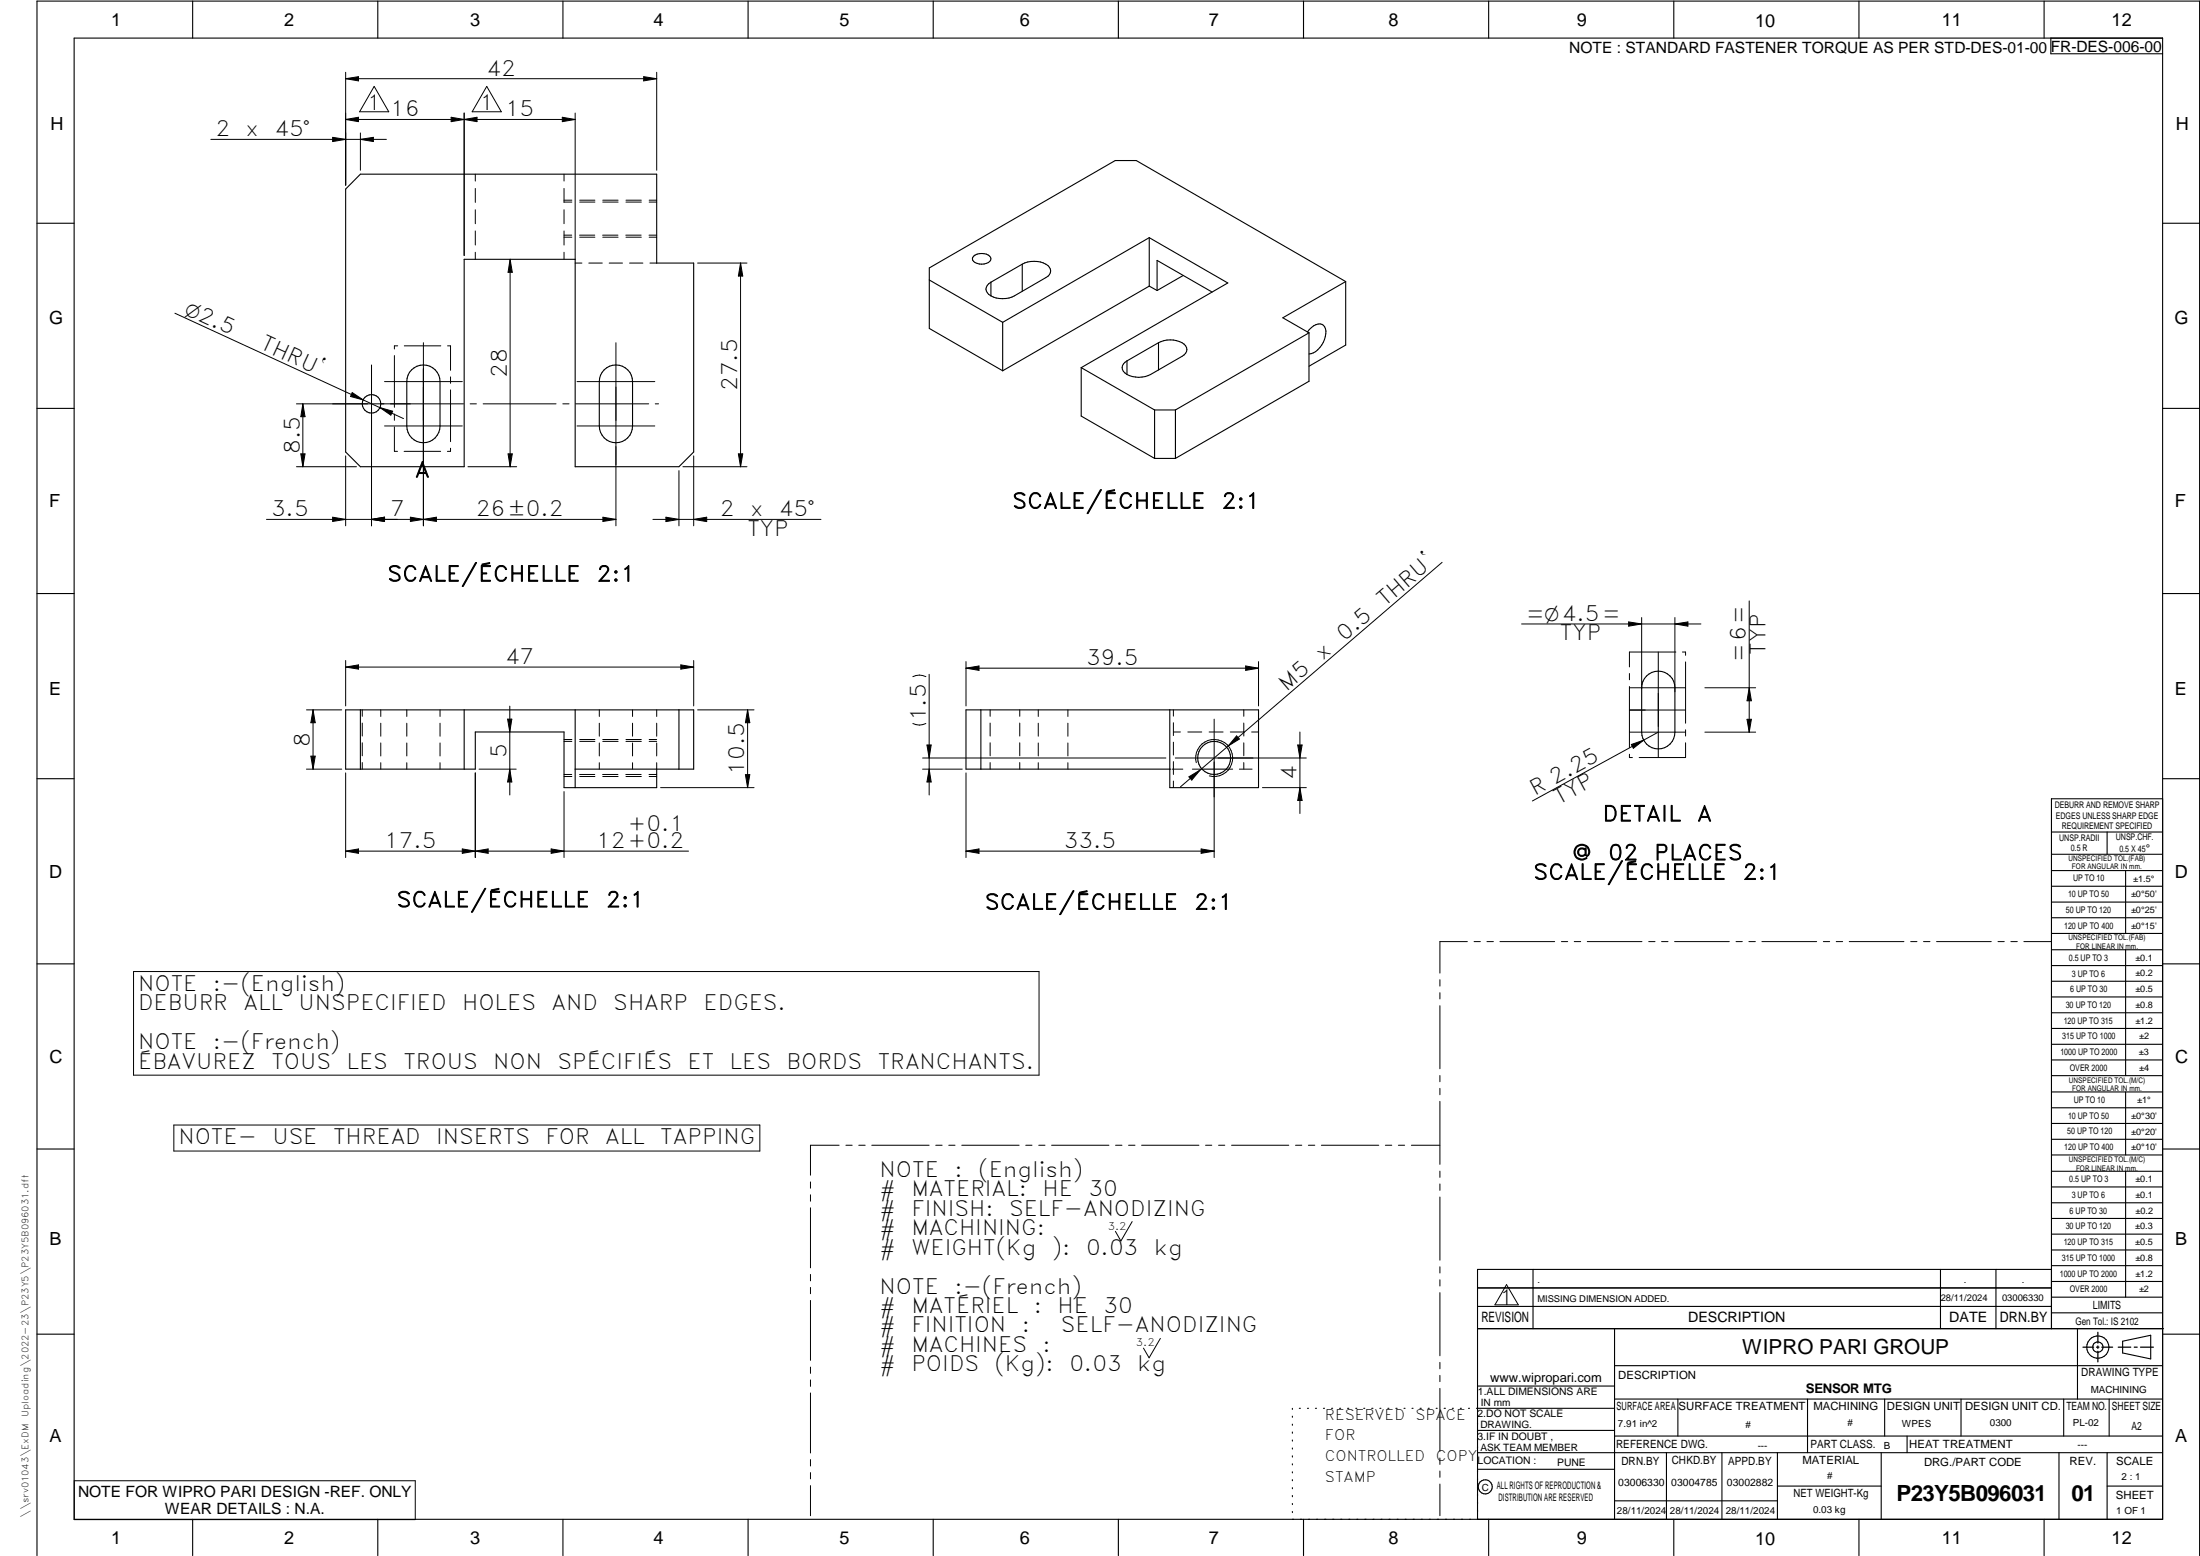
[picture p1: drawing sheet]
<svg xmlns="http://www.w3.org/2000/svg" width="594mm" height="420mm" viewBox="0 0 594 420" stroke-linecap="round" stroke-linejoin="round" font-family="sans-serif">
<g fill="none" stroke="#000" stroke-width=".3">
<path d="M20 10.3h564v400h-564zM52 .3v10M102 .3v10M152 .3v10M202 .3v10M252 .3v10M302 .3v10M352 .3v10M402 .3v10M452 .3v10M502 .3v10M552 .3v10"/>
<path d="M553.8 10.3v4.2h30.2M97.3 47h80v24h10v51l-4 4h-28v-56h-30v56h-28l-4-4v-70.9zM10 60.3h10M250.9 75.6l19.9 11.4M262.9 69.2a3.4 3.4 0 0 1 4.6 .3 1.57 1.57 0 0 1-1.8 1.8h-1.3a1.97 1.97 0 0 1-1.8-1.4zM267.6 76.2a1.93 1.93 0 0 0-1.4 1.8 1.93 1.93 0 0 0 1.4 1.9M267.6 76.2v3.7M276 71.3v7.4M276 71.3a6.3 6.3 0 0 1 7.4 .9 1.86 1.86 0 0 1-1 2.8l-8.5 4.9a7 7 0 0 1-6.3 0M276 71.3l-8.4 4.9M310.3 64.2l-39.5 22.8M310.3 77.3l-39.5 22.8"/>
<path d="M310.3 64.2l21.2 12.2-39.5 22.9M310.3 64.2v13.1M310.3 77.3l2.2 1.1M312.5 78.4v-8.1l14.8 8.6M319.5 74.4l-7 4M363.4 76v17.2l-9.9 5.7M363.4 76l-17 9.8 7.1 4.1M363.4 76l-56.6-32.7h-5.6l-50.3 29v16.4l19.9 11.4M584 60.3h10M111.2 99.9a4.5 4.5 0 0 1 4.9-1 4.5 4.5 0 0 1 2.7 4.1v12a4.5 4.5 0 0 1-4.5 4.5 4.5 4.5 0 0 1-4.5-4.5v-12a4.4 4.4 0 0 1 1.4-3.1zM163.1 99.9a4.5 4.5 0 0 1 4.9-1 4.5 4.5 0 0 1 2.8 4.1v12a4.5 4.5 0 0 1-4.5 4.5 4.5 4.5 0 0 1-4.5-4.5v-12a4.4 4.4 0 0 1 1.3-3.1zM270.8 87v13.1"/>
<path d="M292 99.3l19.8 11.4M292 99.3v13.1l19.8 11.4M304.3 97.5a1.95 1.95 0 0 0-1.3 1.8 1.95 1.95 0 0 0 1.3 1.8M304.3 97.5v3.6M312.8 92.5v7.4M312.8 92.5a6.3 6.3 0 0 1 7.4 .9 1.89 1.89 0 0 1-1 2.8l-8.5 4.9a7 7 0 0 1-6.4 0M312.8 92.5l-8.5 5M353.1 89.7a3.8 3.8 0 0 1 3.9-2.1 2.7 2.7 0 0 1 .9 3.3 6 6 0 0 1-4.4 4.7M353.5 89.9v13.1l-36.1 20.8M353.5 89.9l-36.1 20.8M10 110.3h10M311.8 110.7h5.6"/>
<path d="M311.8 110.7v13.1M317.4 110.7v13.1M584 110.3h10M311.8 123.8h5.6M10 160.3h10M584 160.3h10M97.3 191.7v16M125.3 191.7v16M155.3 191.7v21M183.3 191.7v16M264.9 191.7v16M315.9 191.7v21h23.9v-21h-78.9v16h55"/>
<path d="M444.6 182.5a4.5 4.5 0 0 1 4.9-.9 4.5 4.5 0 0 1 2.8 4.1v12a4.5 4.5 0 0 1-4.5 4.5 4.5 4.5 0 0 1-4.5-4.5v-12a4.4 4.4 0 0 1 1.3-3.2zM10 210.3h10M177.3 207.7v5h-25v-15h-24v10h-35v-16h94v16h-32M324.6 207.7h6.6M584 215.7h-30v143.1M584 210.3h10M554 224.7h30M554 230.7h30M554 235.1h30M554 239.3h30M569 224.7v6M574 235.1v17"/>
<path d="M554 243.6h30M554 247.8h30M554 252.1h30M554 256.5h30M574 256.5v33.9M10 260.3h10M554 260.7h30M554 265h30M554 269.2h30M554 273.5h30M554 277.7h30M584 260.3h10"/>
<path d="M554 282h30M554 286.2h30M554 290.4h30M554 294.9h30M554 299.1h30M574 294.9v17M10 310.3h10M554 303.4h30M554 307.6h30M554 311.9h30M554 316.3h30M574 316.3v34"/>
<path d="M584 310.3h10M554 320.5h30M554 324.8h30M554 329h30M554 333.2h30M554 337.5h30M399 358.8h185.2M399 352.8h155M399 347.8h155M414 342.8v16M436 358.8v51.5M524 342.8v16"/>
<path d="M539 342.8v16M554 341.8h30M554 346h30M554 350.3h30M554 354.5h30M554 342.8h-155v67.5M561 358.8v19M10 360.3h10M399 374.3h37M436 377.8h148M453.1 377.8v10M488.1 377.8v14.5"/>
<path d="M508.9 377.8v10M529.5 377.8v10M557.3 377.8v10M569.5 377.8v10M573.2 362.2l7.6-1.6v6.3l-7.6-1.6zM584 368.8h-148M584 360.3h10M349 380.3v.3M349 382.4v.3M349 384.6v.3M349 386.7v.3M349 388.8v.3"/>
<path d="M349 391v.3M349 393.1v.3M349 395.3v.3M349 397.4v.3M349 399.5v.3M350.9 380.3h.2M353.1 380.3h.2M355.2 380.3h.3M357.4 380.3h.3M359.6 380.3h.3M361.7 380.3h.3M363.9 380.3h.3"/>
<path d="M366.1 380.3h.3M368.3 380.3h.2M370.4 380.3h.3M372.6 380.3h.3M374.8 380.3h.3M376.9 380.3h.4M379.1 380.3h.3M381.3 380.3h.3M383.4 380.3h.4M385.6 380.3h.3M387.8 380.3h.3M390 380.3h.3"/>
<path d="M392.2 380.3h.3M394.3 380.3h.3M396.5 380.3h.3M398.7 380.3h37.3M399 396.7h37M399 392.3h185M399 386.2h37M436 387.8h148M450 392.3v18M465 392.3v18M480 392.3v18M508 392.3v18"/>
<path d="M515 387.8v4.5M556 392.3v18M569 392.3v18M52 410.3v9.7M102 410.3v9.7M152 410.3v9.7M202 410.3v9.7M252 410.3v9.7M302 410.3v9.7M349 401.7v.3M349 403.8v.4M349 406v.3"/>
<path d="M349 408.1v.3M352 410.3v9.7M402 410.3v9.7M436 405.3h44M452 410.3v9.7M480 401.3h28M502 410.3v9.7M552 410.3v9.7M569 401.3h15M10 420v-419.7h584v419.7"/>
<circle cx="100.3" cy="109.1" r="2.49"/>
<circle cx="327.9" cy="204.7" r="4.5"/>
<circle cx="566.5" cy="363.7" r="1.39"/>
<circle cx="566.5" cy="363.8" r="3"/>
<circle cx="401.1" cy="401.5" r="1.9"/>
</g>
<g fill="none" stroke="#000" stroke-width=".27">
<path d="M93.3 19.5v30.5M177.3 19.5v26.5M56.9 37.6h47.4M89.8 37.1l3.5 .5-3.5 .6zM93.3 21.3l3.5-.6v1.1zM93.3 32.3l3.5-.6v1.2zM93.3 21.3h84M93.3 32.3h62M97.3 37.6l3.5-.5v1.1zM97.3 35.9v10.1M101 23.3l4 6.9h-7.9zM121.8 31.7l7 1.2v-1.2l-7 1.2z"/>
<path d="M125.3 30.5v38.5M131.4 23.3l4 6.9h-7.9zM151.8 31.7l3.5 .6-3.5 .6zM155.3 30.5v39.5M173.8 20.7l3.5 .6-3.5 .5zM128.3 47v1.9M128.3 50.9v3.8M128.3 56.6v3.8M152.3 54.1h2.1M152.3 54.6h2.1M152.3 47v1.9M152.3 50.9v3.8"/>
<path d="M152.3 56.6v3.8M156.5 54.1h4.1M156.5 54.6h4.1M162.8 54.1h4.1M162.8 54.6h4.1M169 54.1h4.2M169 54.6h4.2M175.3 54.1h2M175.3 54.6h2M128.3 62.4v3.8M128.3 68.1v1.9M137.7 70l.6 3.5h-1.1z"/>
<path d="M137.7 70v56M152.3 63.5h2.1M152.3 64.1h2.1M152.3 62.4v3.8M152.3 68.1v1.9M155.3 71h1.8M156.5 63.5h4.1M156.5 64.1h4.1M159 71h3.6M162.7 63.5h4.2M162.8 64.1h4.1M164.5 71h3.6"/>
<path d="M169 63.5h4.1M169 64.1h4.2M170 71h3.6M175.3 63.5h2M175.3 64.1h2M175.5 71h1.8M188.4 71h13.3M200 71v55M200 71l.6 3.5h-1.2zM47.2 84.6l61.8 28.4M100.3 98.6v43.4M106.5 96v14"/>
<path d="M107.4 93.4h-.9v.8M109.2 93.4h9.8M114.3 92.5v49.5M120.9 93.4h.8v6.6M166.3 92.5v49.5M81.8 109.1v16.9M81.8 109.1l.6 3.4h-1.2zM95.1 106l3 2-3.4-.9zM102.6 110.1l3.4 .9-.5 1.1zM103.8 115h21M103.8 103h21M106.5 111.8v1.7"/>
<path d="M106.5 115.3v6.6h.9M121.7 101.8v1.7M121.7 105.3v14M125.2 109.1h-45.2M127 109.1h1.6M130.5 109.1h19.6M152 109.1h1.7M155.4 109.1h19.8M155.8 115h21M155.8 103h21M176.9 109.1h.9M80 126h16.3"/>
<path d="M81.2 122.6h1.2l-.6 3.4zM89.8 139.7l3.5 .6-3.5 .5zM93.3 123.1v18.9M109.1 121.9h9.9M110.8 139.7l3.5 .6-3.5 .5zM121.7 121v.9h-.9M126.4 126h13.1M137.2 122.6h1.1l-.6 3.4zM162.8 139.7l3.5 .6-3.5 .5zM179.8 139.7l3.5 .6-3.5 .5zM183.3 127.1v14.9M184.4 126h17.3"/>
<path d="M187.3 123.1v18.9M199.4 122.6h1.2l-.6 3.4zM72 140.3h94.3M100.3 140.3l3.5-.6v1.1zM114.3 140.3l3.5-.6v1.1zM176.3 140.3h45.4M187.3 140.3l3.5-.6v1.1zM389.4 151.8l-57.7 49.6M93.3 178.4v12.2M183.8 179.5l3.5 .6-3.5 .6zM187.3 178.4v12.2M260.9 178.6v12"/>
<path d="M336.4 179.8l3.4 .6-3.4 .6zM339.8 178.6v12M410.9 168.5h48.4M439.8 167.9l3.5 .6-3.5 .6zM443.3 166.8v19.1M447.8 176.1v28.5M452.3 166.8v20M452.3 168.5l3.5-.6v1.2zM452.5 176.1h-12.5v4M454.3 176.1h.9v.9M455.2 178.7v16.6M472.3 162.3v35.4"/>
<path d="M82.8 191.7h9.5M84.5 191.7l.6 3.5h-1.2zM84.5 191.7v16M93.3 180.1l3.5-.6v1.2zM93.3 180.1h94M97.8 191.7v1.7M97.8 195.2v3.6M102.8 191.7v1.8M102.8 195.3v3.5M109.8 191.7v1.8M109.8 195.3v3.5M118.8 191.7v1.8"/>
<path d="M118.8 195.3v3.5M137.1 194.2h1.1l-.5 3.5zM137.7 190.7v24M152.3 199.7h2.1M156.5 199.7h4.1M161.8 191.7v1.8M161.8 195.3v3.5M162.8 199.7h4.1M169 199.7h4.2M170.8 191.7v1.8M170.8 195.3v3.5M175.3 199.7h2"/>
<path d="M177.3 191.7v1.8M177.3 195.3v3.5M188.4 191.7h15.2M201.9 191.7l.6 3.5h-1.2zM201.9 191.7v21M250 182.7a3.9 3.9 0 0 0-3.5 0M250 195.4a3.9 3.9 0 0 1-3.5 0M250.9 182.1v32.6M260.9 180.4l3.5-.6v1.2zM260.9 180.4h78.9M267.4 191.7v1.7M267.4 195.2v3.6"/>
<path d="M275.4 191.7v1.7M275.4 195.2v3.6M280.4 191.7v1.8M280.4 195.3v3.5M288.4 191.7v1.8M288.4 195.3v3.5M316.9 191.7v1.7M316.9 195.2v3.4M316.9 197.7h1.9M320.8 197.7h3.7M326.5 197.7h3.8M327.9 194.2v37.4"/>
<path d="M332.2 197.7h3.8M333.9 198.7l.8 .9-3 1.8zM335.9 191.7v1.7M335.9 195.2v3.6M338 197.7h1.8M351 197.7v22M440 197.7h15.2M440 185.7h15.2M440 191.7h15.2M440 181.9v1.7M440 185.4v16.5M447.8 197.7l-34 18.6"/>
<path d="M455.2 197.1v1.7M460.4 197.7h13.7M460.4 185.7h13.7M471.8 194.2h1.1l-.6 3.5zM472.3 185.7l.6 3.5h-1.1zM82.8 207.7h9.5M83.9 204.2h1.2l-.6 3.5zM93.3 208.7v22.9M97.8 200.6v3.5M97.8 205.9v1.8M102.8 200.6v3.5M102.8 206v1.7"/>
<path d="M109.8 200.6v3.5M109.8 206v1.7M118.8 200.6v3.5M118.8 206v1.7M128.3 208.7v22.9M129.4 207.7h10M137.7 207.7l.5 3.5h-1.1zM152.3 200.2h2.1M152.3 209.1h2.1M152.3 209.7h2.1M152.3 213.7v17.9M156.5 209.1h4.1"/>
<path d="M156.5 200.2h4.1M156.5 209.7h4.1M161.8 200.6v3.5M161.8 206v1.7M162.7 209.1h4.2M162.8 200.2h4.1M162.8 209.7h4.1M169 209.1h4.1M169 200.2h4.2M169 209.7h4.2M170.8 200.6v3.5M170.8 206v1.7"/>
<path d="M175.3 209.1h2M175.3 200.2h2M175.3 209.7h2M177.3 200.6v3.5M177.3 206v1.7M178.4 212.7h25.2M201.3 209.2h1.2l-.6 3.5zM249.1 207.7h10.7M249.1 204.7h65.7M250.3 201.2h1.2l-.6 3.5zM250.9 207.7l.6 3.5h-1.2zM260.9 208.7v22.9"/>
<path d="M267.4 200.6v3.5M267.4 205.9v1.8M275.4 200.6v3.5M275.4 205.9v1.8M280.4 200.6v3.5M280.4 206v1.7M288.4 200.6v3.5M288.4 206v1.7M315.9 207.7h.2M316.9 200.4v3.5M316.9 205.7v3.4M316.9 210.9v1.8"/>
<path d="M317.4 204.7h35.4M319.4 207.7h-2.9M321 209.8l3.1-1.9-2.3 2.8zM322 207.7h2.6M323 206a5 5 0 0 1 4.5-6.3 5 5 0 0 1 5.4 5.4 5 5 0 0 1-6.3 4.4M331.2 207.7h1.7M331.7 201.4l-12.9 11.1M334.7 207.7h3.4M335.9 200.6v3.5M335.9 205.9v1.8M340.9 212.7h11.9M350.4 201.2h1.2l-.6 3.5z"/>
<path d="M351 212.7l.6 3.5h-1.2zM440 203.7v.9h.8M440.5 201l3.4-1.1-2.8 2.2zM455.2 200.6v4h-12.6M93.3 229.8l3.5-.6v1.2zM93.3 229.8h92.6M124.8 229.2l7 1.2v-1.2l-7 1.2zM148.8 229.2l3.5 .6-3.5 .6zM260.9 229.8l3.5-.6v1.2zM260.9 229.8h67M324.4 229.2l3.5 .6-3.5 .6zM396.2 254.3h-7.4v8.5"/>
<path d="M398.1 254.3h1.6M401.5 254.3h1.8M405 254.3h14.8M421.6 254.3h1.7M425.1 254.3h1.7M428.6 254.3h14.8M445.2 254.3h1.7M448.7 254.3h1.7M452.2 254.3h14.8M468.8 254.3h1.7M472.3 254.3h1.7M475.8 254.3h14.8"/>
<path d="M492.4 254.3h1.7M495.8 254.3h1.8M499.4 254.3h14.7M516 254.3h1.6M519.4 254.3h1.8M522.9 254.3h14.8M539.5 254.3h1.7M543 254.3h1.7M546.5 254.3h7.4M36.1 262.3h244.5v28h-244.5zM388.8 264.5v1.8M388.8 268.1v1.6"/>
<path d="M388.8 271.6v17M388.8 290.4v1.7M388.8 293.9v1.7M388.8 297.4v17M46.9 303.8h158.3v7h-158.3zM218.9 319.2v1.6M226.6 309.2h-7.7v8.1M228.4 309.2h1.7M231.9 309.2h1.7M235.4 309.2h15.5M252.7 309.2h1.7M256.2 309.2h1.7"/>
<path d="M259.7 309.2h15.5M277 309.2h1.7M280.5 309.2h1.7M284 309.2h15.5M301.2 309.2h1.8M304.8 309.2h1.7M308.3 309.2h15.5M325.5 309.2h1.7M329.1 309.2h1.6M332.6 309.2h15.4M349.8 309.2h1.7M353.3 309.2h1.7"/>
<path d="M356.8 309.2h15.5M374.1 309.2h1.7M377.6 309.2h1.7M381.1 309.2h7.7M388.8 316.2v1.7M388.8 319.7v1.7M218.9 322.6v1.8M218.9 326.1v16.2M305.7 329.9l-3 5.2-1.5-2.6M388.8 323.2v17.1M218.9 344.1v1.8M218.9 347.6v1.7"/>
<path d="M218.9 351.2v16.1M388.8 342.1v1.6M388.8 345.6v1.7M388.8 349v17.1M406.8 346.9l3.2 5.4h-6.3zM218.9 369.1v1.7M218.9 372.6v1.8M218.9 376.1v16.2M313.3 361.4l-3 5.2-1.5-2.6M388.8 367.9v1.7M388.8 371.4v1.7M388.8 374.9v17"/>
<path d="M20.1 399.8h92v10.5h-92zM218.9 394.1v1.8M218.9 397.6v1.7M388.8 393.7v1.7M388.8 397.2v1.7M218.9 401.2v8.1M388.8 400.7v8.6"/>
</g>
<path d="M566.5 359.7v3M562.5 363.8h2.9M566.1 363.8h.7M566.5 363.4v.7M566.5 364.9v2.8M567.6 363.8h2.9M572 363.8h3.4M576.3 363.8h.8M578 363.8h3.5" fill="none" stroke="#000" stroke-width=".34"/>
<g fill="#000">
<path d="M89.8 37.1l3.5 .5-3.5 .6zM93.3 21.3l3.5-.6v1.1zM93.3 32.3l3.5-.6v1.2zM97.3 37.6l3.5-.5v1.1zM121.8 31.7l3.5 .6-3.5 .6zM125.3 32.3l3.5-.6v1.2zM151.8 31.7l3.5 .6-3.5 .6zM173.8 20.7l3.5 .6-3.5 .5zM137.7 70l.6 3.5h-1.1zM200 71l.6 3.5h-1.2zM81.8 109.1l.6 3.4h-1.2zM95.1 106l3 2-3.4-.9z"/>
<path d="M102.6 110.1l3.4 .9-.5 1.1zM81.2 122.6h1.2l-.6 3.4zM137.2 122.6h1.1l-.6 3.4zM199.4 122.6h1.2l-.6 3.4zM89.8 139.7l3.5 .6-3.5 .5zM100.3 140.3l3.5-.6v1.1zM110.8 139.7l3.5 .6-3.5 .5zM114.3 140.3l3.5-.6v1.1zM162.8 139.7l3.5 .6-3.5 .5zM179.8 139.7l3.5 .6-3.5 .5zM187.3 140.3l3.5-.6v1.1zM93.3 180.1l3.5-.6v1.2z"/>
<path d="M183.8 179.5l3.5 .6-3.5 .6zM260.9 180.4l3.5-.6v1.2zM336.4 179.8l3.4 .6-3.4 .6zM439.8 167.9l3.5 .6-3.5 .6zM452.3 168.5l3.5-.6v1.2zM84.5 191.7l.6 3.5h-1.2zM137.1 194.2h1.1l-.5 3.5zM201.9 191.7l.6 3.5h-1.2zM333.9 198.7l.8 .9-3 1.8zM472.3 185.7l.6 3.5h-1.1zM471.8 194.2h1.1l-.6 3.5zM83.9 204.2h1.2l-.6 3.5z"/>
<path d="M137.7 207.7l.5 3.5h-1.1zM201.3 209.2h1.2l-.6 3.5zM250.9 207.7l.6 3.5h-1.2zM250.3 201.2h1.2l-.6 3.5zM321 209.8l3.1-1.9-2.3 2.8zM351 212.7l.6 3.5h-1.2zM350.4 201.2h1.2l-.6 3.5zM440.5 201l3.4-1.1-2.8 2.2zM93.3 229.8l3.5-.6v1.2zM124.8 229.2l3.5 .6-3.5 .6zM128.3 229.8l3.5-.6v1.2zM148.8 229.2l3.5 .6-3.5 .6z"/>
<path d="M260.9 229.8l3.5-.6v1.2zM324.4 229.2l3.5 .6-3.5 .6z"/>
</g>
<g font-size="6">
<text x="512.1" y="405.2">P23Y5B096031</text>
<text x="559.4" y="405.2">01</text>
</g>
<g font-size="5.7">
<text x="131.4" y="20.4">42</text>
<text x="99.1" y="29.6">1</text>
<text x="129.4" y="29.6">1</text>
<text x="105.4" y="31.4">16</text>
<text x="136.4" y="31.4">15</text>
<text x="58.2" y="36.8">2</text>
<text x="66.3" y="36.8">x</text>
<text x="74.1" y="36.8">45°</text>
<text x="70" y="94.1" transform="rotate(25 70 94.1)">THRU`</text>
<text x="136.9" y="102" transform="rotate(-90 136.9 102)">28</text>
<text x="199.1" y="105.6" transform="rotate(-90 199.1 105.6)">27.5</text>
<text x="80.9" y="122.6" transform="rotate(-90 80.9 122.6)">8.5</text>
<text x="112" y="128.9">A</text>
<text x="273.3" y="137.3">SCALE/ÉCHELLE</text>
<text x="329.9" y="137.3">2:1</text>
<text x="73.2" y="139.4">3.5</text>
<text x="105.4" y="139.4">7</text>
<text x="128.5" y="139.4">26±0.2</text>
<text x="194.4" y="139.4">2</text>
<text x="202.6" y="139.4">x</text>
<text x="210.3" y="139.4">45°</text>
<text x="201.8" y="144.6">TYP</text>
<text x="104.6" y="157">SCALE/ÉCHELLE</text>
<text x="161.1" y="157">2:1</text>
<text x="374" y="164" transform="rotate(-41 374 164)">THRU`</text>
<text x="412.1" y="167.6">=O4.5=</text>
<text x="363.1" y="173.3" transform="rotate(-41 363.1 173.3)">0.5</text>
<text x="421.3" y="172.9">TYP</text>
<text x="136.4" y="179.2">47</text>
<text x="293.3" y="179.5">39.5</text>
<text x="357.2" y="178.4" transform="rotate(-41 357.2 178.4)">x</text>
<text x="471.5" y="178.8" transform="rotate(-90 471.5 178.8)">=6=</text>
<text x="476.7" y="176.7" transform="rotate(-90 476.7 176.7)">TYP</text>
<text x="347.4" y="186.8" transform="rotate(-41 347.4 186.8)">M5</text>
<text x="250" y="194.7" transform="rotate(-90 250 194.7)">1.5</text>
<text x="83.6" y="201.6" transform="rotate(-90 83.6 201.6)">8</text>
<text x="136.8" y="204.6" transform="rotate(-90 136.8 204.6)">5</text>
<text x="201" y="209.2" transform="rotate(-90 201 209.2)">10.5</text>
<text x="350.1" y="210.7" transform="rotate(-90 350.1 210.7)">4</text>
<text x="414.5" y="214.9" transform="rotate(-29 414.5 214.9)">R 2.25</text>
<text x="420.9" y="217.4" transform="rotate(-29 420.9 217.4)">TYP</text>
<text x="432.8" y="221.7">DETAIL</text>
<text x="458.3" y="221.7">A</text>
<text x="169.6" y="224.4">+0.1</text>
<text x="103.8" y="228.9">17.5</text>
<text x="161" y="228.9">12+0.2</text>
<text x="287.3" y="228.9">33.5</text>
<text x="424.5" y="232.2">@</text>
<text x="434.3" y="232.2">02</text>
<text x="446.7" y="232.2">PLACES</text>
<text x="414.1" y="237.5">SCALE/ÉCHELLE</text>
<text x="470.6" y="237.5">2:1</text>
<text x="107.1" y="244.9">SCALE/ÉCHELLE</text>
<text x="163.6" y="244.9">2:1</text>
<text x="265.9" y="245.6">SCALE/ÉCHELLE</text>
<text x="322.5" y="245.6">2:1</text>
<text x="37.3" y="267.6">NOTE</text>
<text x="57.5" y="267.6">:-(English)</text>
<text x="37.3" y="272.8">DEBURR</text>
<text x="65.7" y="272.8">ALL</text>
<text x="80.6" y="272.8">UNSPECIFIED</text>
<text x="124.8" y="272.8">HOLES</text>
<text x="148.9" y="272.8">AND</text>
<text x="165.6" y="272.8">SHARP</text>
<text x="190" y="272.8">EDGES.</text>
<text x="37.3" y="283.3">NOTE</text>
<text x="57.5" y="283.3">:-(French)</text>
<text x="37.3" y="288.6">ÉBAVUREZ</text>
<text x="73.3" y="288.6">TOUS</text>
<text x="93.6" y="288.6">LES</text>
<text x="108.9" y="288.6">TROUS</text>
<text x="133.2" y="288.6">NON</text>
<text x="150.6" y="288.6">SPÉCIFIÉS</text>
<text x="185.6" y="288.6">ET</text>
<text x="197" y="288.6">LES</text>
<text x="212.4" y="288.6">BORDS</text>
<text x="237" y="288.6">TRANCHANTS.</text>
<text x="48.2" y="309">NOTE-</text>
<text x="73.6" y="309">USE</text>
<text x="89.9" y="309">THREAD</text>
<text x="117.8" y="309">INSERTS</text>
<text x="147.3" y="309">FOR</text>
<text x="163.4" y="309">ALL</text>
<text x="178.3" y="309">TAPPING</text>
<text x="237.5" y="317.8">NOTE</text>
<text x="257.7" y="317.8">:</text>
<text x="264.1" y="317.8">(English)</text>
<text x="237.5" y="323">#</text>
<text x="246.1" y="323">MATERIAL:</text>
<text x="281.5" y="323">HE</text>
<text x="293.9" y="323">30</text>
<text x="237.5" y="328.3">#</text>
<text x="246.1" y="328.3">FINISH:</text>
<text x="272.5" y="328.3">SELF-ANODIZING</text>
<text x="237.5" y="333.5">#</text>
<text x="246.1" y="333.5">MACHINING:</text>
<text x="237.5" y="338.8">#</text>
<text x="246.1" y="338.8">WEIGHT(Kg</text>
<text x="284" y="338.8">):</text>
<text x="293.3" y="338.8">0.03</text>
<text x="311.6" y="338.8">kg</text>
<text x="237.5" y="349.3">NOTE</text>
<text x="257.7" y="349.3">:-(French)</text>
<text x="404.9" y="352.3">1</text>
<text x="237.5" y="354.5">#</text>
<text x="237.5" y="359.8">#</text>
<text x="246.1" y="354.5">MATÉRIEL</text>
<text x="246.1" y="359.8">FINITION</text>
<text x="275.9" y="359.8">:</text>
<text x="279.2" y="354.5">:</text>
<text x="285.6" y="354.5">HE</text>
<text x="286.5" y="359.8">SELF-ANODIZING</text>
<text x="298" y="354.5">30</text>
<text x="237.5" y="365">#</text>
<text x="246.1" y="365">MACHINES</text>
<text x="281.5" y="365">:</text>
<text x="237.5" y="370.3">#</text>
<text x="246.1" y="370.3">POIDS</text>
<text x="268.5" y="370.3">(Kg):</text>
<text x="288.8" y="370.3">0.03</text>
<text x="307.1" y="370.3">kg</text>
</g>
<text font-size="5.6" x="470.5" y="365.5">WIPRO PARI GROUP</text>
<text font-size="5.4" x="49.5" y="84.7" transform="rotate(25 49.5 84.7)">O2.5</text>
<g font-size="4.9">
<text x="30" y="6.9">1</text>
<text x="76.7" y="6.9">2</text>
<text x="127" y="6.9">3</text>
<text x="176.5" y="6.9">4</text>
<text x="226.7" y="6.9">5</text>
<text x="275.4" y="6.9">6</text>
<text x="326.4" y="6.9">7</text>
<text x="375" y="6.9">8</text>
<text x="425.8" y="6.9">9</text>
<text x="473.9" y="7.3">10</text>
<text x="524.3" y="6.9">11</text>
<text x="570.2" y="6.9">12</text>
<text x="13.6" y="35.1">H</text>
<text x="587.6" y="35.1">H</text>
<text x="13.2" y="87.5">G</text>
<text x="587.2" y="87.5">G</text>
<text x="13.2" y="137">F</text>
<text x="587.2" y="137">F</text>
<text x="13.2" y="187.6">E</text>
<text x="587.2" y="187.6">E</text>
<text x="13.2" y="237">D</text>
<text x="587.2" y="237">D</text>
<text x="13.4" y="287.1">C</text>
<text x="587.4" y="287.1">C</text>
<text x="13.4" y="336.2">B</text>
<text x="587.4" y="336.2">B</text>
<text x="13.4" y="389.3">A</text>
<text x="587.4" y="389.3">A</text>
<text x="30" y="416.9">1</text>
<text x="76.7" y="416.9">2</text>
<text x="127" y="416.9">3</text>
<text x="176.5" y="416.9">4</text>
<text x="226.7" y="416.9">5</text>
<text x="275.4" y="416.9">6</text>
<text x="326.4" y="416.9">7</text>
<text x="375" y="416.9">8</text>
<text x="425.8" y="416.9">9</text>
<text x="473.9" y="417.3">10</text>
<text x="524.3" y="416.9">11</text>
<text x="570.2" y="416.9">12</text>
</g>
<g font-size="4.2">
<text x="423.7" y="14.3">NOTE : STANDARD FASTENER TORQUE AS PER STD-DES-01-00</text>
<text x="553.8" y="14">FR-DES-006-00</text>
<text x="21.1" y="404.3">NOTE FOR WIPRO PARI DESIGN -REF. ONLY</text>
<text x="44.5" y="408.8">WEAR DETAILS : N.A.</text>
</g>
<g font-size="3.9">
<text x="400" y="357.1">REVISION</text>
<text x="455.9" y="357.1">DESCRIPTION</text>
<text x="526.4" y="357.1">DATE</text>
<text x="540" y="357.1">DRN.BY</text>
<text x="357.8" y="383.3">RESERVED</text>
<text x="382.3" y="383.3">SPACE</text>
<text x="357.8" y="388.9">FOR</text>
<text x="357.8" y="394.5">CONTROLLED</text>
<text x="387.8" y="394.5">COPY</text>
<text x="357.8" y="400">STAMP</text>
</g>
<text font-size="3.6" x="487.7" y="376.1">SENSOR MTG</text>
<text font-size="3.5" x="402.4" y="373.3">www.wipropari.com</text>
<g font-size="3.1">
<text x="565.1" y="353.5">LIMITS</text>
<text x="562" y="371.7">DRAWING TYPE</text>
<text x="437" y="372.3">DESCRIPTION</text>
<text x="436.5" y="380.8">SURFACE AREA</text>
<text x="453.3" y="380.8">SURFACE TREATMENT</text>
<text x="489.7" y="380.8">MACHINING</text>
<text x="509.5" y="380.8">DESIGN UNIT</text>
<text x="530.6" y="380.8">DESIGN UNIT CD.</text>
<text x="558" y="380.6">TEAM NO.</text>
<text x="570.3" y="380.7">SHEET SIZE</text>
<text x="575.6" y="386.1">A2</text>
<text x="436.4" y="391.1">REFERENCE DWG.</text>
<text x="437.8" y="395.5">DRN.BY</text>
<text x="451.4" y="395.4">CHKD.BY</text>
<text x="466.6" y="395.5">APPD.BY</text>
<text x="486.7" y="395.4">MATERIAL</text>
<text x="488.9" y="390.9">PART CLASS.</text>
<text x="515.6" y="390.9">HEAT TREATMENT</text>
<text x="519.6" y="395.9">DRG./PART CODE</text>
<text x="558.9" y="395.5">REV.</text>
<text x="571.4" y="395.6">SCALE</text>
<text x="484.3" y="404.2">NET WEIGHT-Kg</text>
<text x="571.4" y="404.7">SHEET</text>
</g>
<text font-size="3" x="579.5" y="230.1">°</text>
<g font-size="2.8">
<text x="299.1" y="332.1">3.2</text>
<text x="560.4" y="357.7">Gen Tol.: IS 2102</text>
<text x="306.7" y="363.6">3.2</text>
<text x="399.1" y="376.6">1.ALL DIMENSIONS ARE</text>
<text x="399" y="382.7">2.DO NOT SCALE</text>
<text x="399" y="388.7">3.IF IN DOUBT ,</text>
<text x="399" y="395.4">LOCATION :</text>
<text x="420.5" y="396">PUNE</text>
<text x="404.2" y="402">ALL RIGHTS OF REPRODUCTION &amp;</text>
<text x="437" y="401.2">03006330</text>
<text x="451.3" y="401.2">03004785</text>
<text x="466.3" y="401.2">03002882</text>
<text x="404.7" y="405.4">DISTRIBUTION ARE RESERVED</text>
</g>
<g font-size="2.7">
<text x="564.6" y="376.2">MACHINING</text>
<text x="399.9" y="379.7">IN mm</text>
<text x="399.7" y="385.7">DRAWING.</text>
<text x="436.9" y="385.4">7.91 in^2</text>
<text x="471.4" y="385.5">#</text>
<text x="498.9" y="385">#</text>
<text x="513.6" y="385.3">WPES</text>
<text x="537.3" y="385.1">0300</text>
<text x="559.7" y="385.1">PL-02</text>
<text x="399.7" y="391.8">ASK TEAM MEMBER</text>
<text x="474.6" y="391.2">---</text>
<text x="508.7" y="391.2">B</text>
<text x="561" y="391.1">---</text>
<text x="493.4" y="399.5">#</text>
<text x="572.8" y="399.7">2 : 1</text>
<text x="400.1" y="402.5">C</text>
<text x="436.6" y="408.7">28/11/2024</text>
<text x="450.9" y="408.8">28/11/2024</text>
<text x="466" y="408.9">28/11/2024</text>
<text x="489.6" y="408.5">0.03 kg</text>
<text x="571.4" y="408.7">1 OF 1</text>
</g>
<g font-size="2.5">
<text x="554.9" y="218.3">DEBURR AND REMOVE SHARP</text>
<text x="555.2" y="221">EDGES UNLESS SHARP EDGE</text>
<text x="556.1" y="227.1">UNSP.RADII</text>
<text x="556.8" y="223.8">REQUIREMENT SPECIFIED</text>
<text x="571.4" y="226.9">UNSP.CHF.</text>
<text x="559.2" y="229.9">0.5 R</text>
<text x="572.3" y="230.1">0.5 X 45</text>
<text x="559.8" y="238">UP TO 10</text>
<text x="576.1" y="238.1">±1.5°</text>
<text x="558.5" y="242.2">10 UP TO 50</text>
<text x="575.5" y="242.3">±0°50'</text>
<text x="557.4" y="250.7">120 UP TO 400</text>
<text x="557.9" y="246.5">50 UP TO 120</text>
<text x="575.5" y="250.7">±0°15'</text>
<text x="575.5" y="246.5">±0°25'</text>
<text x="558.7" y="259.4">0.5 UP TO 3</text>
<text x="559.5" y="263.7">3 UP TO 6</text>
<text x="576.6" y="263.6">±0.2</text>
<text x="576.6" y="259.4">±0.1</text>
<text x="559" y="267.9">6 UP TO 30</text>
<text x="576.6" y="267.9">±0.5</text>
<text x="557.8" y="272.2">30 UP TO 120</text>
<text x="576.6" y="272.2">±0.8</text>
<text x="556.9" y="280.7">315 UP TO 1000</text>
<text x="557.3" y="276.4">120 UP TO 315</text>
<text x="576.6" y="276.4">±1.2</text>
<text x="577.7" y="280.7">±2</text>
<text x="556.4" y="284.9">1000 UP TO 2000</text>
<text x="577.6" y="284.9">±3</text>
<text x="558.9" y="289.2">OVER 2000</text>
<text x="577.7" y="289.3">±4</text>
<text x="560" y="297.9">UP TO 10</text>
<text x="577.1" y="297.9">±1°</text>
<text x="558.5" y="302.1">10 UP TO 50</text>
<text x="575.5" y="302.1">±0°30'</text>
<text x="557.4" y="310.6">120 UP TO 400</text>
<text x="558.2" y="306.3">50 UP TO 120</text>
<text x="575.5" y="310.6">±0°10'</text>
<text x="575.5" y="306.4">±0°20'</text>
<text x="558.8" y="319.2">0.5 UP TO 3</text>
<text x="559.4" y="323.4">3 UP TO 6</text>
<text x="576.6" y="319.2">±0.1</text>
<text x="576.6" y="323.5">±0.1</text>
<text x="558.9" y="327.7">6 UP TO 30</text>
<text x="576.7" y="327.7">±0.2</text>
<text x="557.8" y="332">30 UP TO 120</text>
<text x="576.6" y="332">±0.3</text>
<text x="556.8" y="340.5">315 UP TO 1000</text>
<text x="557.3" y="336.3">120 UP TO 315</text>
<text x="576.6" y="336.3">±0.5</text>
<text x="576.6" y="340.5">±0.8</text>
<text x="415.2" y="346.4">.</text>
<text x="530.3" y="346.5">.</text>
<text x="545.9" y="346.4">.</text>
<text x="556.2" y="344.7">1000 UP TO 2000</text>
<text x="576.6" y="344.7">±1.2</text>
<text x="415.2" y="351.5">MISSING DIMENSION ADDED.</text>
<text x="524.1" y="351.3">28/11/2024</text>
<text x="540.6" y="351.4">03006330</text>
<text x="558.9" y="349">OVER 2000</text>
<text x="577.6" y="349">±2</text>
</g>
<g font-size="2.4">
<text x="7.7" y="382.7" transform="rotate(-90 7.7 382.7)">Uploading\2022-23\P23Y5\P23Y5B096031.dft</text>
<text x="7.7" y="409.8" transform="rotate(-90 7.7 409.8)">\\srv01043\ExDM</text>
</g>
<g font-size="2.1">
<text x="558.5" y="232.4">UNSPECIFIED TOL.(FAB)</text>
<text x="559.5" y="234.7">FOR ANGULAR IN mm.</text>
<text x="558.6" y="253.9">UNSPECIFIED TOL.(FAB)</text>
<text x="560.7" y="256.3">FOR LINEAR IN mm.</text>
<text x="558.7" y="292.3">UNSPECIFIED TOL.(M/C)</text>
<text x="559.6" y="294.7">FOR ANGULAR IN mm.</text>
<text x="558.7" y="313.7">UNSPECIFIED TOL.(M/C)</text>
<text x="560.6" y="316.1">FOR LINEAR IN mm.</text>
</g>
</svg>
